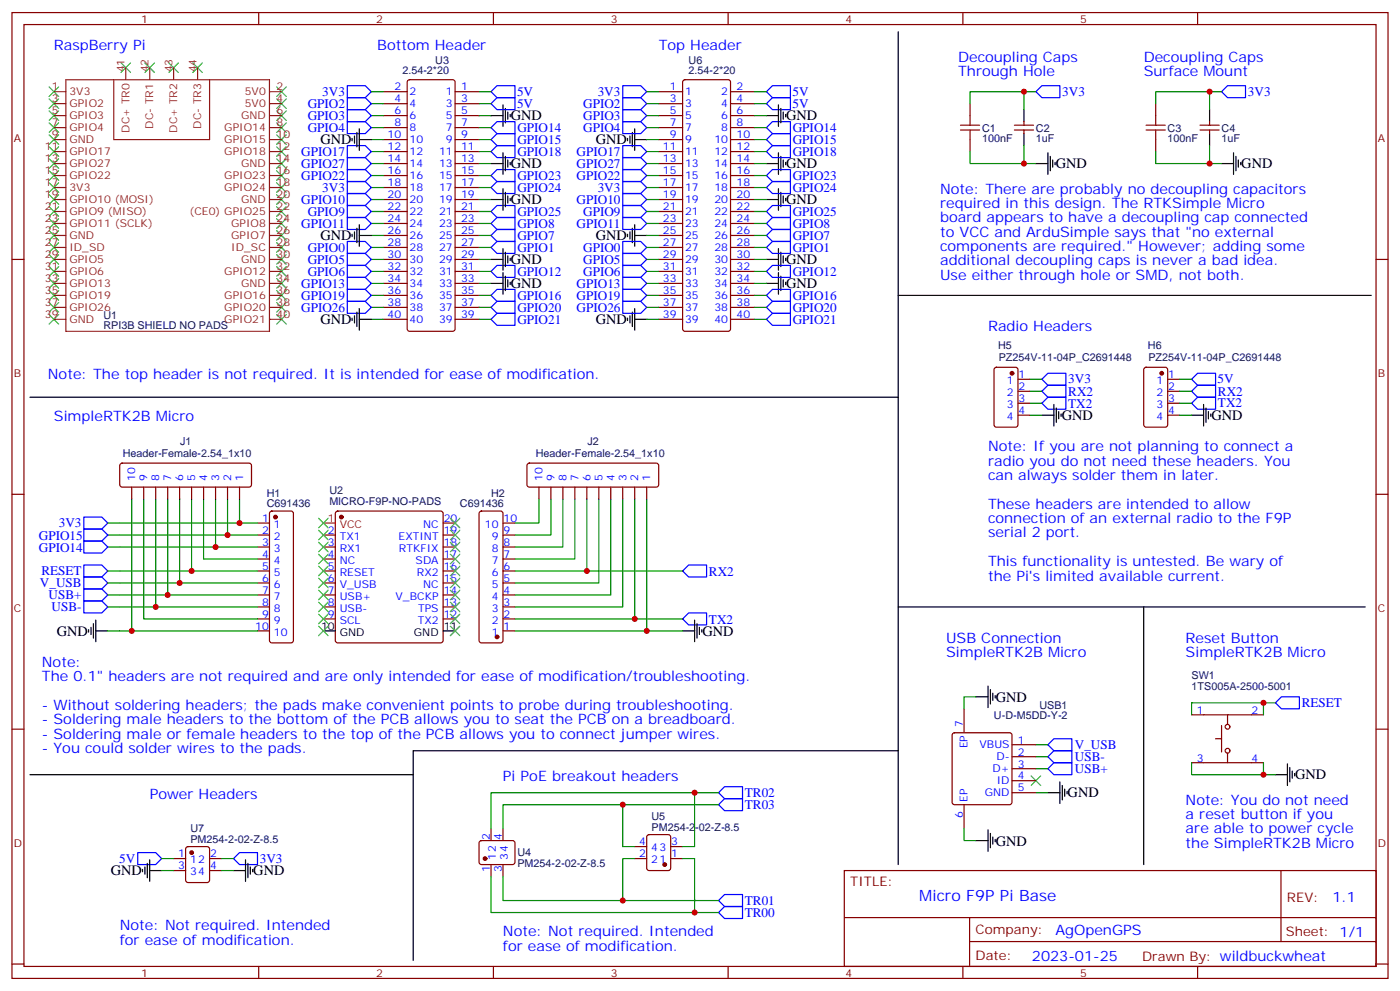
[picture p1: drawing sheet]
<svg xmlns="http://www.w3.org/2000/svg" width="412mm" height="292mm" viewBox="0 0 412 292" stroke-linecap="round" stroke-linejoin="round" font-family="sans-serif">
<g fill="none" stroke="#870000" stroke-width=".35">
<path d="M3.5 3.7h405.4v284.3h-405.4zM7.1 7.2h398.2v277.3h-398.2zM76.2 3.7v3.5M145.3 3.7v3.5M214.5 3.7v3.5M283.6 3.7v3.5M352.8 3.7v3.5M112.9 37.6h7M112.9 34h7M112.9 30.5h7M112.9 27h7M120.2 23.7l.4-.2h12.7l.5 .2 .3 .5v72.6l-.3 .5-.5 .2h-12.7l-.4-.2-.3-.5v-72.6z"/>
<path d="M134.1 37.6h7M134.1 34h7M134.1 30.5h7M134.1 27h7M194 37.6h7.1M194 34h7.1M194 30.5h7.1M194 27h7.1M201.3 23.7l.5-.2h12.7l.5 .2 .2 .5v72.6l-.2 .5-.5 .2h-12.7l-.5-.2-.2-.5v-72.6zM215.2 37.6h7M215.2 34h7M215.2 30.5h7"/>
<path d="M215.2 27h7M285.8 30.5v3.5M298.8 38.3h5.6M298.8 36.9h5.6M301.6 35.8v1.1M301.6 38.3v1M340.4 30.5v3.5M353.5 38.3h5.6M353.5 36.9h5.6M356.3 35.8v1.1M356.3 38.3v1M112.9 58.7h7"/>
<path d="M112.9 55.2h7M112.9 51.7h7M112.9 48.2h7M112.9 44.6h7M112.9 41.1h7M134.1 58.7h7M134.1 55.2h7M134.1 51.7h7M134.1 48.2h7M134.1 44.6h7M134.1 41.1h7M194 58.7h7.1"/>
<path d="M194 55.2h7.1M194 51.7h7.1M194 48.2h7.1M194 44.6h7.1M194 41.1h7.1M215.2 58.7h7M215.2 55.2h7M215.2 51.7h7M215.2 48.2h7M215.2 44.6h7M215.2 41.1h7M285.8 41.1v3.5"/>
<path d="M340.4 41.1v3.5M3.5 76.4h3.6M112.9 76.4h7M112.9 79.9h7M112.9 72.8h7M112.9 69.3h7M112.9 65.8h7M112.9 62.3h7M134.1 76.4h7M134.1 79.9h7M134.1 72.8h7M134.1 69.3h7"/>
<path d="M134.1 65.8h7M134.1 62.3h7M194 76.4h7.1M194 79.9h7.1M194 72.8h7.1M194 69.3h7.1M194 65.8h7.1M194 62.3h7.1M215.2 76.4h7M215.2 79.9h7M215.2 72.8h7M215.2 69.3h7"/>
<path d="M215.2 65.8h7M215.2 62.3h7M405.3 76.4h3.6M112.9 94h7M112.9 90.5h7M112.9 87h7M112.9 83.4h7M134.1 94h7M134.1 90.5h7M134.1 87h7M134.1 83.4h7M194 94h7.1"/>
<path d="M194 90.5h7.1M194 87h7.1M194 83.4h7.1M215.2 94h7M215.2 90.5h7M215.2 87h7M215.2 83.4h7M293 108.3l.5-.2h5.7l.6 .5 .1 16.5-.5 .6-5.9 .1-.6-.5-.1-16.5zM299.9 111.7h3.5M299.9 115.2h3.5M299.9 118.7h3.5M337.1 108.3l.5-.2h5.7l.6 .5 .1 16.5-.5 .6-5.9 .1-.6-.5-.1-16.5z"/>
<path d="M344 111.7h3.5M344 115.2h3.5M344 118.7h3.5M35.5 136.6l.5-.3h37.4l.5 .3 .2 .5v5.6l-.3 .5-.4 .2h-37.4l-.5-.2-.2-.5v-5.6zM155.5 136.6l.4-.3h37.4l.5 .3 .2 .5v5.6l-.2 .5-.5 .2h-37.4l-.5-.2-.2-.5v-5.6zM299.9 122.2h3.5M344 122.2h3.5M3.5 145.5h3.6M38.8 143.4v3.5M42.3 143.4v3.5M45.9 143.4v3.5M49.4 143.4v3.5"/>
<path d="M52.9 143.4v3.5M56.4 143.4v3.5M60 143.4v3.5M63.5 143.4v3.5M67 143.4v3.5M70.6 143.4v3.5M75.8 157.5h3.6M75.8 154h3.6M79.6 150.7l.5-.2h5.6l.5 .2 .2 .5v37.4l-.2 .5-.5 .2h-5.6l-.5-.3-.2-.4v-37.4zM95.2 157.5h3.6M99 150.7l.5-.2h30.3l.5 .2 .2 .5v37.4l-.2 .5-.5 .2h-30.3l-.5-.3-.2-.4v-37.4zM130.5 157.5h3.6"/>
<path d="M130.5 154h3.6M141.3 150.7l.5-.2h5.7l.5 .2 .2 .5v37.4l-.3 .5-.4 .2h-5.7l-.5-.3-.2-.4v-37.4zM148.2 157.5h3.5M148.2 154h3.5M158.7 143.4v3.5M162.3 143.4v3.5M165.8 143.4v3.5M169.3 143.4v3.5M172.9 143.4v3.5M176.4 143.4v3.5M179.9 143.4v3.5M183.4 143.4v3.5"/>
<path d="M187 143.4v3.5M190.5 143.4v3.5M405.3 145.5h3.6M75.8 161h3.6M75.8 164.6h3.6M75.8 168.1h3.6M75.8 171.6h3.6M75.8 175.2h3.6M75.8 178.7h3.6M95.2 161h3.6M95.2 164.6h3.6M95.2 168.1h3.6"/>
<path d="M95.2 171.6h3.6M95.2 175.2h3.6M95.2 178.7h3.6M130.5 161h3.6M130.5 164.6h3.6M130.5 168.1h3.6M130.5 171.6h3.6M130.5 175.2h3.6M130.5 178.7h3.6M148.2 161h3.5M148.2 164.6h3.5M148.2 168.1h3.5"/>
<path d="M148.2 171.6h3.5M148.2 175.2h3.5M148.2 178.7h3.5M75.8 182.2h3.6M75.8 185.7h3.6M95.2 182.2h3.6M130.5 182.2h3.6M148.2 182.2h3.5M148.2 185.7h3.5M3.5 214.7h3.6M280.7 215.9l.5-.2h16.2l.5 .2 .2 .5v19.8l-.2 .5-.5 .2h-16.2l-.5-.2-.2-.5v-19.8zM284 208.7v7"/>
<path d="M298.1 219.3h7.1M351 210.4h21.2M358.1 217.5h1.7M359.8 213.6v7.8M361.6 210.4v2.9M405.3 214.7h3.6M284 236.9v7M298.1 222.8h7.1M298.1 226.3h7.1M298.1 229.8h7.1M298.1 233.4h7.1M351 224.5h21.2"/>
<path d="M361.6 221.7v2.8M51.2 252.8h3.5M51.2 256.3h3.5M54.9 249.4l.5-.2h5.6l.7 .5v9.4l-.4 .7h-5.9l-.7-.4v-9.5zM61.7 252.8h3.6M61.7 256.3h3.6M141.3 247.7l.5-.2h9.5l.4 .7-.1 5.9-.6 .4h-9.5l-.4-.7v-5.6zM144.6 243.9v3.6M144.6 254.5v3.6M148.2 243.9v3.6M148.2 254.5v3.6M187 252.8h3.5"/>
<path d="M187 249.2h3.5M190.7 245.9l.5-.2h5.6l.7 .4 .1 9.5-.5 .6-5.9 .1-.6-.5-.1-9.4zM197.6 252.8h3.5M197.6 249.2h3.5M248.7 256.3h156.6v28.2h-156.6zM377.3 256.3v20.9M248.7 270.1h156.5M285.6 277.2h119.6M285.6 270.1v14.2M3.5 283.8h3.6M76.2 284.5v3.5M145.3 284.5v3.5"/>
<path d="M214.5 284.5v3.5M283.6 284.5v3.5M352.8 284.5v3.5M405.3 283.8h3.6"/>
<circle cx="361.6" cy="214" r=".71"/>
<circle cx="361.6" cy="221" r=".71"/>
</g>
<g fill="none" stroke="#3c3" stroke-width=".35">
<path d="M35.6 18.5l2.9 2.8M38.5 18.5l-2.9 2.8M42.7 18.5l2.8 2.8M45.5 18.5l-2.8 2.8M49.7 18.5l2.9 2.8M52.6 18.5l-2.9 2.8M56.8 18.5l2.8 2.8M59.6 18.5l-2.8 2.8M14.5 25.6l2.8 2.8M14.5 29.1l2.8 2.8M14.5 32.6l2.8 2.9M14.5 36.2l2.8 2.8"/>
<path d="M14.5 39.7l2.8 2.8M17.3 25.6l-2.8 2.8M17.3 29.1l-2.8 2.8M17.3 32.6l-2.8 2.9M17.3 36.2l-2.8 2.8M17.3 39.7l-2.8 2.8M81.5 39.7l2.8 2.8M81.5 36.2l2.8 2.8M81.5 32.6l2.8 2.9M81.5 29.1l2.8 2.8M81.5 25.6l2.8 2.8M84.3 25.6l-2.8 2.8"/>
<path d="M84.3 39.7l-2.8 2.8M84.3 36.2l-2.8 2.8M84.3 32.6l-2.8 2.9M84.3 29.1l-2.8 2.8M14.5 43.2l2.8 2.8M14.5 46.7l2.8 2.9M14.5 50.3l2.8 2.8M14.5 53.8l2.8 2.8M14.5 57.3l2.8 2.8M17.3 43.2l-2.8 2.8M17.3 46.7l-2.8 2.9M17.3 50.3l-2.8 2.8"/>
<path d="M17.3 53.8l-2.8 2.8M17.3 57.3l-2.8 2.8M81.5 57.3l2.8 2.8M81.5 53.8l2.8 2.8M81.5 50.3l2.8 2.8M81.5 46.7l2.8 2.9M81.5 43.2l2.8 2.8M84.3 57.3l-2.8 2.8M84.3 53.8l-2.8 2.8M84.3 50.3l-2.8 2.8M84.3 46.7l-2.8 2.9M84.3 43.2l-2.8 2.8"/>
<path d="M14.5 60.9l2.8 2.8M14.5 64.4l2.8 2.8M14.5 67.9l2.8 2.8M14.5 71.4l2.8 2.9M14.5 75l2.8 2.8M14.5 78.5l2.8 2.8M17.3 60.9l-2.8 2.8M17.3 64.4l-2.8 2.8M17.3 67.9l-2.8 2.8M17.3 71.4l-2.8 2.9M17.3 75l-2.8 2.8M17.3 78.5l-2.8 2.8"/>
<path d="M81.5 78.5l2.8 2.8M81.5 75l2.8 2.8M81.5 71.4l2.8 2.9M81.5 67.9l2.8 2.8M81.5 64.4l2.8 2.8M81.5 60.9l2.8 2.8M84.3 78.5l-2.8 2.8M84.3 75l-2.8 2.8M84.3 71.4l-2.8 2.9M84.3 67.9l-2.8 2.8M84.3 64.4l-2.8 2.8M84.3 60.9l-2.8 2.8"/>
<path d="M14.5 82l2.8 2.8M14.5 85.5l2.8 2.9M14.5 89.1l2.8 2.8M14.5 92.6l2.8 2.8M17.3 82l-2.8 2.8M17.3 85.5l-2.8 2.9M17.3 89.1l-2.8 2.8M17.3 92.6l-2.8 2.8M81.5 92.6l2.8 2.8M81.5 89.1l2.8 2.8M81.5 85.5l2.8 2.9M81.5 82l2.8 2.8"/>
<path d="M84.3 92.6l-2.8 2.8M84.3 89.1l-2.8 2.8M84.3 85.5l-2.8 2.9M84.3 82l-2.8 2.8M93.8 152.6l2.9 2.8M93.8 156.1l2.9 2.8M93.8 159.6l2.9 2.9M96.7 152.6l-2.9 2.8M96.7 156.1l-2.9 2.8M96.7 159.6l-2.9 2.9M132.6 159.6l2.9 2.9M132.6 156.1l2.9 2.8"/>
<path d="M132.6 152.6l2.9 2.8M135.5 159.6l-2.9 2.9M135.5 156.1l-2.9 2.8M135.5 152.6l-2.9 2.8M93.8 163.2l2.9 2.8M93.8 166.7l2.9 2.8M93.8 170.2l2.9 2.8M93.8 173.7l2.9 2.9M93.8 177.3l2.9 2.8M96.7 163.2l-2.9 2.8M96.7 166.7l-2.9 2.8M96.7 170.2l-2.9 2.8"/>
<path d="M96.7 173.7l-2.9 2.9M96.7 177.3l-2.9 2.8M132.6 177.3l2.9 2.8M132.6 173.7l2.9 2.9M132.6 170.2l2.9 2.8M132.6 166.7l2.9 2.8M132.6 163.2l2.9 2.8M135.5 177.3l-2.9 2.8M135.5 173.7l-2.9 2.9M135.5 170.2l-2.9 2.8M135.5 166.7l-2.9 2.8M135.5 163.2l-2.9 2.8"/>
<path d="M93.8 180.8l2.9 2.8M93.8 184.3l2.9 2.8M96.7 180.8l-2.9 2.8M96.7 184.3l-2.9 2.8M132.6 184.3l2.9 2.8M132.6 180.8l2.9 2.8M135.5 184.3l-2.9 2.8M135.5 180.8l-2.9 2.8M303.7 228.4l2.9 2.8M306.6 228.4l-2.9 2.8"/>
</g>
<g fill="#870000" stroke="#870000" stroke-width=".35">
<circle cx="100.5" cy="152.2" r=".53"/>
<circle cx="81.1" cy="152.2" r=".53"/>
<circle cx="146.4" cy="187.5" r=".53"/>
<circle cx="298.1" cy="109.9" r=".53"/>
<circle cx="342.2" cy="109.9" r=".53"/>
<circle cx="142.9" cy="252.8" r=".53"/>
<circle cx="195.8" cy="254.5" r=".53"/>
<circle cx="56.4" cy="251" r=".53"/>
</g>
<path d="M95.2 154h3.6" fill="none" stroke="#f00" stroke-width=".35"/>
<g fill="none" stroke="#000" stroke-width=".35">
<path d="M264.6 9.3v245.2M105.1 39v4.2M105.8 37.9v6.4M144.6 34h3.6M148.2 30.9v6.3M148.9 31.9v4.3M149.6 33v2.1M150.3 33.7v.7M186.3 39v4.2M187 37.9v6.4M225.8 34h3.5M229.3 30.9v6.3"/>
<path d="M230 31.9v4.3M230.7 33v2.1M231.4 33.7v.7M301.6 32.3v3.5M301.6 39.3v3.6M356.3 32.3v3.5M356.3 39.3v3.6M103.7 40.7v.8M104.4 40v2.2M105.8 41.1h3.6M144.6 48.2h3.6M144.6 58.7h3.6"/>
<path d="M148.2 45v6.3M148.2 55.6v6.3M148.9 46v4.3M148.9 56.6v4.3M149.6 47.1v2.1M149.6 57.7v2.1M150.3 47.8v.7M150.3 58.4v.7M184.9 40.7v.8M185.6 40v2.2M187 41.1h3.5M225.8 48.2h3.5"/>
<path d="M225.8 58.7h3.5M229.3 45v6.3M229.3 55.6v6.3M230 46v4.3M230 56.6v4.3M230.7 47.1v2.1M230.7 57.7v2.1M231.4 47.8v.7M231.4 58.4v.7M305.2 48.2h3.5M308.7 45v6.3M309.4 46v4.3"/>
<path d="M310.1 47.1v2.1M310.8 47.8v.7M359.8 48.2h3.6M363.4 45v6.3M364.1 46v4.3M364.8 47.1v2.1M365.5 47.8v.7M103.7 69v.7M104.4 68.3v2.1M105.1 67.2v4.2M105.8 69.3h3.6M105.8 66.1v6.4"/>
<path d="M144.6 76.4h3.6M148.2 73.2v6.4M148.9 74.3v4.2M149.6 75.3v2.1M150.3 76v.7M184.9 69v.7M185.6 68.3v2.1M186.3 67.2v4.2M187 66.1v6.4M187 69.3h3.5M225.8 76.4h3.5M229.3 73.2v6.4"/>
<path d="M230 74.3v4.2M230.7 75.3v2.1M231.4 76v.7M103.7 93.7v.7M104.4 93v2.1M105.1 91.9v4.2M105.8 94h3.6M105.8 90.8v6.4M144.6 83.4h3.6M148.2 80.3v6.3M148.9 81.3v4.2M149.6 82.4v2.1"/>
<path d="M150.3 83.1v.7M184.9 93.7v.7M185.6 93v2.1M186.3 91.9v4.2M187 94h3.5M187 90.8v6.4M225.8 83.4h3.5M229.3 80.3v6.3M230 81.3v4.2M230.7 82.4v2.1M231.4 83.1v.7M264.6 87h139.3"/>
<path d="M8.8 116.9h255.8M310.4 119.1v6.3M354.5 119.1v6.3M306.9 122.2h3.5M311.1 120.1v4.3M311.9 121.2v2.1M312.6 121.9v.7M351 122.2h3.5M355.2 120.1v4.3M356 121.2v2.1M356.7 121.9v.7M264.6 178.7h137.6"/>
<path d="M336.9 178.7v75.8M26.1 185.4v.7M26.8 184.7v2.1M27.5 183.6v4.3M28.2 185.7h3.5M28.2 182.6v6.3M95.2 185.7h3.6M130.5 185.7h3.6M201.1 185.7h3.5M204.6 182.6v6.3M205.3 183.6v4.3M206 184.7v2.1"/>
<path d="M206.7 185.4v.7M287.5 205.1h3.5M291 202v6.3M291.7 203v4.3M292.5 204.1v2.1M293.2 204.8v.7M121.7 228.1v54.7M264.6 221h-142.9v7.1h-112.9M308.7 233.4h3.5M312.2 230.2v6.3M312.9 231.2v4.3M313.6 232.3v2.1"/>
<path d="M314.3 233v.7M375.7 228.1h3.5M379.2 224.9v6.3M379.9 226v4.2M380.6 227v2.1M381.4 227.7v.7M42 255.9v.7M42.7 255.2v2.2M43.4 254.2v4.2M44.1 256.3h3.5M44.1 253.1v6.4M68.8 256.3h3.5"/>
<path d="M72.3 253.1v6.4M73 254.2v4.2M73.7 255.2v2.2M74.4 255.9v.7M287.5 247.5h3.5M291 244.3v6.3M291.7 245.4v4.2M292.5 246.4v2.1M293.2 247.1v.7"/>
</g>
<path d="M282.9 38.3h5.7M282.9 36.9h5.7M285.8 34v2.9M285.8 38.3v2.8M337.6 38.3h5.7M337.6 36.9h5.7M340.4 34v2.9M340.4 38.3v2.8" fill="none" stroke="#a10000" stroke-width=".35"/>
<g fill="none" stroke="#00f" stroke-width=".35">
<path d="M102.3 35.8h5.3l1.8 1.8-1.8 1.7h-5.3zM102.3 32.3h5.3l1.8 1.7-1.8 1.8h-5.3zM102.3 28.8h5.3l1.8 1.7-1.8 1.8h-5.3zM102.3 25.2h5.3l1.8 1.8-1.8 1.8h-5.3zM146.4 25.2h5.3v3.6h-5.3l-1.8-1.8zM146.4 28.8h5.3v3.5h-5.3l-1.8-1.8zM146.4 35.8h5.3v3.5h-5.3l-1.8-1.7zM183.4 25.2h5.3l1.8 1.8-1.8 1.8h-5.3zM183.4 28.8h5.3l1.8 1.7-1.8 1.8h-5.3zM183.4 32.3h5.3l1.8 1.7-1.8 1.8h-5.3zM183.4 35.8h5.3l1.8 1.8-1.8 1.7h-5.3zM227.5 35.8h5.3v3.5h-5.3l-1.7-1.7z"/>
<path d="M227.5 28.8h5.3v3.5h-5.3l-1.7-1.8zM227.5 25.2h5.3v3.6h-5.3l-1.7-1.8zM306.9 25.2h5.3v3.6h-5.3l-1.7-1.8zM361.6 25.2h5.3v3.6h-5.3l-1.8-1.8zM102.3 57h5.3l1.8 1.7-1.8 1.8h-5.3zM102.3 49.9h5.3l1.8 1.8-1.8 1.7h-5.3zM102.3 46.4h5.3l1.8 1.8-1.8 1.7h-5.3zM102.3 42.9h5.3l1.8 1.7-1.8 1.8h-5.3zM102.3 53.4h5.3l1.8 1.8-1.8 1.8h-5.3zM144.6 51.7l1.8-1.8h5.3v3.5h-5.3zM144.6 44.6l1.8-1.7h5.3v3.5h-5.3zM144.6 41.1l1.8-1.8h5.3v3.6h-5.3z"/>
<path d="M146.4 53.4h5.3v3.6h-5.3l-1.8-1.8zM183.4 53.4h5.3l1.8 1.8-1.8 1.8h-5.3zM183.4 42.9h5.3l1.8 1.7-1.8 1.8h-5.3zM183.4 46.4h5.3l1.8 1.8-1.8 1.7h-5.3zM183.4 49.9h5.3l1.8 1.8-1.8 1.7h-5.3zM183.4 57h5.3l1.8 1.7-1.8 1.8h-5.3zM225.8 41.1l1.7-1.8h5.3v3.6h-5.3zM225.8 44.6l1.7-1.7h5.3v3.5h-5.3zM225.8 51.7l1.7-1.8h5.3v3.5h-5.3zM227.5 53.4h5.3v3.6h-5.3l-1.7-1.8zM102.3 78.1h5.3l1.8 1.8-1.8 1.8h-5.3zM102.3 74.6h5.3l1.8 1.8-1.8 1.7h-5.3z"/>
<path d="M102.3 71.1h5.3l1.8 1.7-1.8 1.8h-5.3zM102.3 64h5.3l1.8 1.8-1.8 1.8h-5.3zM102.3 60.5h5.3l1.8 1.8-1.8 1.7h-5.3zM144.6 79.9l1.8-1.8h5.3v3.6h-5.3zM144.6 72.8l1.8-1.7h5.3v3.5h-5.3zM144.6 69.3l1.8-1.7h5.3v3.5h-5.3zM144.6 65.8l1.8-1.8h5.3v3.6h-5.3zM144.6 62.3l1.8-1.8h5.3v3.5h-5.3zM183.4 60.5h5.3l1.8 1.8-1.8 1.7h-5.3zM183.4 64h5.3l1.8 1.8-1.8 1.8h-5.3zM183.4 71.1h5.3l1.8 1.7-1.8 1.8h-5.3zM183.4 74.6h5.3l1.8 1.8-1.8 1.7h-5.3z"/>
<path d="M183.4 78.1h5.3l1.8 1.8-1.8 1.8h-5.3zM225.8 62.3l1.7-1.8h5.3v3.5h-5.3zM225.8 65.8l1.7-1.8h5.3v3.6h-5.3zM225.8 69.3l1.7-1.7h5.3v3.5h-5.3zM225.8 72.8l1.7-1.7h5.3v3.5h-5.3zM225.8 79.9l1.7-1.8h5.3v3.6h-5.3zM102.3 88.7h5.3l1.8 1.8-1.8 1.8h-5.3zM102.3 85.2h5.3l1.8 1.8-1.8 1.7h-5.3zM102.3 81.7h5.3l1.8 1.7-1.8 1.8h-5.3zM144.6 94l1.8-1.7h5.3v3.5h-5.3zM144.6 90.5l1.8-1.8h5.3v3.6h-5.3zM144.6 87l1.8-1.8h5.3v3.5h-5.3z"/>
<path d="M183.4 81.7h5.3l1.8 1.7-1.8 1.8h-5.3zM183.4 85.2h5.3l1.8 1.8-1.8 1.7h-5.3zM183.4 88.7h5.3l1.8 1.8-1.8 1.8h-5.3zM225.8 87l1.7-1.8h5.3v3.5h-5.3zM225.8 90.5l1.7-1.8h5.3v3.6h-5.3zM225.8 94l1.7-1.7h5.3v3.5h-5.3zM306.9 115.2l1.8-1.8h5.3v3.5h-5.3zM306.9 118.7l1.8-1.8h5.3v3.6h-5.3zM306.9 111.7l1.8-1.8h5.3v3.5h-5.3zM351 111.7l1.8-1.8h5.3v3.5h-5.3zM351 115.2l1.8-1.8h5.3v3.5h-5.3zM351 118.7l1.8-1.8h5.3v3.6h-5.3z"/>
<path d="M24.7 152.2h5.3l1.7 1.8-1.7 1.8h-5.3zM24.7 159.3h5.3l1.7 1.7-1.7 1.8h-5.3zM24.7 155.8h5.3l1.7 1.7-1.7 1.8h-5.3zM24.7 166.3h5.3l1.7 1.8-1.7 1.8h-5.3zM24.7 169.9h5.3l1.7 1.7-1.7 1.8h-5.3zM24.7 173.4h5.3l1.7 1.8-1.7 1.7h-5.3zM24.7 176.9h5.3l1.7 1.8-1.7 1.7h-5.3zM201.1 168.1l1.7-1.8h5.3v3.6h-5.3zM201.1 182.2l1.7-1.8h5.3v3.6h-5.3zM308.7 219.3l1.7-1.8h5.3v3.5h-5.3zM375.7 206.9l1.8-1.8h5.3v3.6h-5.3zM211.7 236.9l1.7-1.8h5.3v3.6h-5.3z"/>
<path d="M211.7 233.4l1.7-1.8h5.3v3.5h-5.3zM308.7 222.8l1.7-1.8h5.3v3.5h-5.3zM308.7 226.3l1.7-1.8h5.3v3.6h-5.3zM40.6 251h5.3l1.7 1.8-1.7 1.7h-5.3zM68.8 252.8l1.8-1.8h5.2v3.5h-5.2zM211.7 268.6l1.7-1.7h5.3v3.5h-5.3zM213.4 263.3h5.3v3.6h-5.3l-1.7-1.8z"/>
</g>
<g fill="none" stroke="#008700" stroke-width=".35">
<path d="M109.4 27h3.5M109.4 37.6h3.5M109.4 34h3.5M109.4 30.5h3.5M141.1 27h3.5M141.1 37.6h3.5M141.1 34h3.5M141.1 30.5h3.5M190.5 27h3.5M190.5 37.6h3.5M190.5 34h3.5M190.5 30.5h3.5"/>
<path d="M222.2 27h3.6M222.2 37.6h3.6M222.2 34h3.6M222.2 30.5h3.6M285.8 30.5v-3.5h15.8v5.3M301.6 27h3.6M340.4 30.5v-3.5h15.9v5.3M356.3 27h3.5M109.4 48.2h3.5M109.4 58.7h3.5M109.4 55.2h3.5M109.4 51.7h3.5"/>
<path d="M109.4 44.6h3.5M109.4 41.1h3.5M141.1 48.2h3.5M141.1 58.7h3.5M141.1 55.2h3.5M141.1 51.7h3.5M141.1 44.6h3.5M141.1 41.1h3.5M190.5 48.2h3.5M190.5 58.7h3.5M190.5 55.2h3.5M190.5 51.7h3.5"/>
<path d="M190.5 44.6h3.5M190.5 41.1h3.5M222.2 48.2h3.6M222.2 58.7h3.6M222.2 55.2h3.6M222.2 51.7h3.6M222.2 44.6h3.6M222.2 41.1h3.6M301.6 42.9v5.3h-15.8v-3.6M301.6 48.2h3.6M356.3 42.9v5.3h-15.9v-3.6M356.3 48.2h3.5"/>
<path d="M109.4 79.9h3.5M109.4 76.4h3.5M109.4 72.8h3.5M109.4 69.3h3.5M109.4 65.8h3.5M109.4 62.3h3.5M141.1 79.9h3.5M141.1 76.4h3.5M141.1 72.8h3.5M141.1 69.3h3.5M141.1 65.8h3.5M141.1 62.3h3.5"/>
<path d="M190.5 79.9h3.5M190.5 76.4h3.5M190.5 72.8h3.5M190.5 69.3h3.5M190.5 65.8h3.5M190.5 62.3h3.5M222.2 79.9h3.6M222.2 76.4h3.6M222.2 72.8h3.6M222.2 69.3h3.6M222.2 65.8h3.6M222.2 62.3h3.6"/>
<path d="M109.4 94h3.5M109.4 90.5h3.5M109.4 87h3.5M109.4 83.4h3.5M141.1 94h3.5M141.1 90.5h3.5M141.1 87h3.5M141.1 83.4h3.5M190.5 94h3.5M190.5 90.5h3.5M190.5 87h3.5M190.5 83.4h3.5"/>
<path d="M222.2 94h3.6M222.2 90.5h3.6M222.2 87h3.6M222.2 83.4h3.6M303.4 111.7h3.5M303.4 115.2h3.5M303.4 118.7h3.5M347.5 111.7h3.5M347.5 115.2h3.5M347.5 118.7h3.5M303.4 122.2h3.5M347.5 122.2h3.5"/>
<path d="M31.7 154h44.1M31.7 157.5h44.1M38.8 146.9v38.8M42.3 146.9v35.3h33.5M45.9 146.9v31.8M49.4 146.9v28.3M52.9 146.9v24.7M56.4 146.9v21.2M60 146.9v17.7h15.8M63.5 146.9v14.1M67 146.9v10.6M70.6 146.9v7.1"/>
<path d="M158.7 146.9v7.1h-7M162.3 146.9v10.6h-10.6M165.8 146.9v14.1h-14.1M169.3 146.9v17.7h-17.6M172.9 146.9v21.2h-21.2M176.4 146.9v24.7h-24.7M179.9 146.9v28.3h-28.2M183.4 146.9v31.8h-31.7M187 146.9v35.3M190.5 146.9v38.8M31.7 161h44.1M31.7 168.1h44.1"/>
<path d="M31.7 171.6h44.1M31.7 175.2h44.1M31.7 178.7h44.1M172.9 168.1h28.2M31.7 185.7h44.1M151.7 182.2h49.4M151.7 185.7h49.4M287.5 205.1h-3.5v3.6M305.2 219.3h3.5M351 210.4v-3.5h21.2v3.5M372.2 206.9h3.5M183.4 236.9v12.3h3.6"/>
<path d="M204.6 233.4v15.8h-3.5M211.7 233.4h-67.1v10.5M211.7 236.9h-63.5v7M305.2 226.3h3.5M305.2 222.8h3.5M305.2 233.4h3.5M351 224.5v3.6h24.7M372.2 224.5v3.6M47.6 252.8h3.6M47.6 256.3h3.6M65.3 252.8h3.5M65.3 256.3h3.5"/>
<path d="M144.6 258.1v10.5h67.1M148.2 258.1v7h63.5M187 252.8h-3.6v12.3M201.1 252.8h3.5v15.8M284 243.9v3.6h3.5"/>
</g>
<g fill="none" stroke="#8c2424" stroke-width=".35">
<path d="M37 19.9v3.6M44.1 19.9v3.6M51.2 19.9v3.6M58.2 19.9v3.6M15.9 27h3.5M15.9 30.5h3.5M15.9 34h3.5M15.9 37.6h3.5M19.4 23.5h60v74h-60zM33.5 23.5v17.6h28.2v-17.6M79.4 27h3.5M79.4 30.5h3.5"/>
<path d="M79.4 34h3.5M79.4 37.6h3.5M15.9 41.1h3.5M15.9 44.6h3.5M15.9 48.2h3.5M15.9 51.7h3.5M15.9 55.2h3.5M15.9 58.7h3.5M79.4 41.1h3.5M79.4 44.6h3.5M79.4 48.2h3.5M79.4 51.7h3.5"/>
<path d="M79.4 55.2h3.5M79.4 58.7h3.5M15.9 62.3h3.5M15.9 65.8h3.5M15.9 69.3h3.5M15.9 72.8h3.5M15.9 76.4h3.5M15.9 79.9h3.5M79.4 62.3h3.5M79.4 65.8h3.5M79.4 69.3h3.5M79.4 72.8h3.5"/>
<path d="M79.4 76.4h3.5M79.4 79.9h3.5M15.9 83.4h3.5M15.9 87h3.5M15.9 90.5h3.5M15.9 94h3.5M79.4 83.4h3.5M79.4 87h3.5M79.4 90.5h3.5M79.4 94h3.5"/>
</g>
<g fill="#c00">
<circle cx="70.6" cy="154" r=".88"/>
<circle cx="67" cy="157.5" r=".88"/>
<circle cx="63.5" cy="161" r=".88"/>
<circle cx="56.4" cy="168.1" r=".88"/>
<circle cx="52.9" cy="171.6" r=".88"/>
<circle cx="49.4" cy="175.2" r=".88"/>
<circle cx="45.9" cy="178.7" r=".88"/>
<circle cx="38.8" cy="185.7" r=".88"/>
<circle cx="172.9" cy="168.1" r=".88"/>
<circle cx="372.2" cy="228.1" r=".88"/>
<circle cx="301.6" cy="27" r=".88"/>
<circle cx="301.6" cy="48.2" r=".88"/>
<circle cx="356.3" cy="27" r=".88"/>
<circle cx="356.3" cy="48.2" r=".88"/>
<circle cx="372.2" cy="206.9" r=".88"/>
<circle cx="187" cy="182.2" r=".88"/>
<circle cx="190.5" cy="185.7" r=".88"/>
<circle cx="204.6" cy="268.6" r=".88"/>
<circle cx="183.4" cy="236.9" r=".88"/>
<circle cx="183.4" cy="265.1" r=".88"/>
<circle cx="204.6" cy="233.4" r=".88"/>
</g>
<text font-size="4.6" fill="#00f" x="270.8" y="265.3">Micro F9P Pi Base</text>
<g font-size="4.2" fill="#00f">
<text x="15.9" y="14.6">RaspBerry Pi</text>
<text x="111.1" y="14.6">Bottom Header</text>
<text x="194" y="14.6">Top Header</text>
<text x="282.2" y="18.2">Decoupling Caps</text>
<text x="282.2" y="22.4">Through Hole</text>
<text x="336.9" y="18.2">Decoupling Caps</text>
<text x="336.9" y="22.4">Surface Mount</text>
<text x="276.9" y="57">Note: There are probably no decoupling capacitors</text>
<text x="276.9" y="61.2">required in this design. The RTKSimple Micro</text>
<text x="276.9" y="65.4">board appears to have a decoupling cap connected</text>
<text x="276.9" y="69.7">to VCC and ArduSimple says that &quot;no external</text>
<text x="276.9" y="73.9">components are required.&quot; However; adding some</text>
<text x="276.9" y="78.1">additional decoupling caps is never a bad idea.</text>
<text x="276.9" y="82.4">Use either through hole or SMD, not both.</text>
<text x="291" y="97.5">Radio Headers</text>
<text x="14.1" y="111.7">Note: The top header is not required. It is intended for ease of modification.</text>
<text x="15.9" y="124">SimpleRTK2B Micro</text>
<text x="291" y="132.8">Note: If you are not planning to connect a</text>
<text x="291" y="137.1">radio you do not need these headers. You</text>
<text x="291" y="141.3">can always solder them in later.</text>
<text x="291" y="149.8">These headers are intended to allow</text>
<text x="291" y="154">connection of an external radio to the F9P</text>
<text x="291" y="158.2">serial 2 port.</text>
<text x="291" y="166.7">This functionality is untested. Be wary of</text>
<text x="291" y="170.9">the Pi's limited available current.</text>
<text x="278.7" y="189.3">USB Connection</text>
<text x="349.2" y="189.3">Reset Button</text>
<text x="12.3" y="196.3">Note:</text>
<text x="278.7" y="193.5">SimpleRTK2B Micro</text>
<text x="349.2" y="193.5">SimpleRTK2B Micro</text>
<text x="12.3" y="200.6">The 0.1&quot; headers are not required and are only intended for ease of modification/troubleshooting.</text>
<text x="12.3" y="209">- Without soldering headers; the pads make convenient points to probe during troubleshooting.</text>
<text x="12.3" y="213.3">- Soldering male headers to the bottom of the PCB allows you to seat the PCB on a breadboard.</text>
<text x="12.3" y="217.5">- Soldering male or female headers to the top of the PCB allows you to connect jumper wires.</text>
<text x="12.3" y="221.7">- You could solder wires to the pads.</text>
<text x="148.2" y="229.8">Pi PoE breakout headers</text>
<text x="44.1" y="235.1">Power Headers</text>
<text x="349.2" y="236.9">Note: You do not need</text>
<text x="349.2" y="241.1">a reset button if you</text>
<text x="349.2" y="245.4">are able to power cycle</text>
<text x="349.2" y="249.6">the SimpleRTK2B Micro</text>
<text x="392.5" y="265.6">1.1</text>
<text x="35.3" y="273.9">Note: Not required. Intended</text>
<text x="148.2" y="275.7">Note: Not required. Intended</text>
<text x="310.9" y="275.1">AgOpenGPS</text>
<text x="35.3" y="278.2">for ease of modification.</text>
<text x="148.2" y="279.9">for ease of modification.</text>
<text x="304" y="282.9">2023-01-25</text>
</g>
<g font-size="4.2">
<text x="150.5" y="35.5">GND</text>
<text x="231.6" y="35.5">GND</text>
<text x="94.4" y="42.5">GND</text>
<text x="175.5" y="42.5">GND</text>
<text x="150.5" y="49.6">GND</text>
<text x="231.6" y="49.6">GND</text>
<text x="311" y="49.6">GND</text>
<text x="365.7" y="49.6">GND</text>
<text x="150.5" y="60.1">GND</text>
<text x="231.6" y="60.1">GND</text>
<text x="94.4" y="70.7">GND</text>
<text x="175.5" y="70.7">GND</text>
<text x="150.5" y="77.8">GND</text>
<text x="231.6" y="77.8">GND</text>
<text x="150.5" y="84.8">GND</text>
<text x="231.6" y="84.8">GND</text>
<text x="94.4" y="95.4">GND</text>
<text x="175.5" y="95.4">GND</text>
<text x="312.7" y="123.6">GND</text>
<text x="356.8" y="123.6">GND</text>
<text x="16.8" y="187.1">GND</text>
<text x="206.9" y="187.2">GND</text>
<text x="293.3" y="206.6">GND</text>
<text x="381.5" y="229.5">GND</text>
<text x="314.5" y="234.8">GND</text>
<text x="293.3" y="248.9">GND</text>
<text x="32.6" y="257.7">GND</text>
<text x="74.6" y="257.7">GND</text>
</g>
<g font-size="3.9" fill="#00f">
<text x="94.9" y="28.3">3V3</text>
<text x="152.3" y="28.2">5V</text>
<text x="176.1" y="28.3">3V3</text>
<text x="233.4" y="28.2">5V</text>
<text x="312.9" y="28.2">3V3</text>
<text x="367.6" y="28.3">3V3</text>
<text x="90.7" y="35.3">GPIO3</text>
<text x="90.7" y="31.8">GPIO2</text>
<text x="152.3" y="31.7">5V</text>
<text x="171.8" y="31.8">GPIO2</text>
<text x="171.8" y="35.3">GPIO3</text>
<text x="233.4" y="31.7">5V</text>
<text x="90.7" y="38.8">GPIO4</text>
<text x="152.4" y="38.8">GPIO14</text>
<text x="171.8" y="38.8">GPIO4</text>
<text x="233.5" y="38.8">GPIO14</text>
<text x="88.7" y="45.9">GPIO17</text>
<text x="152.4" y="45.9">GPIO18</text>
<text x="152.4" y="42.4">GPIO15</text>
<text x="169.9" y="45.9">GPIO17</text>
<text x="233.5" y="42.4">GPIO15</text>
<text x="233.5" y="45.9">GPIO18</text>
<text x="88.7" y="52.9">GPIO22</text>
<text x="88.7" y="49.4">GPIO27</text>
<text x="152.4" y="52.9">GPIO23</text>
<text x="169.9" y="49.4">GPIO27</text>
<text x="169.9" y="52.9">GPIO22</text>
<text x="233.5" y="52.9">GPIO23</text>
<text x="88.7" y="60">GPIO10</text>
<text x="94.9" y="56.5">3V3</text>
<text x="152.4" y="56.5">GPIO24</text>
<text x="169.9" y="60">GPIO10</text>
<text x="176.1" y="56.5">3V3</text>
<text x="233.5" y="56.5">GPIO24</text>
<text x="90.7" y="63.5">GPIO9</text>
<text x="152.4" y="63.5">GPIO25</text>
<text x="171.8" y="63.5">GPIO9</text>
<text x="233.5" y="63.5">GPIO25</text>
<text x="88.7" y="67">GPIO11</text>
<text x="152.4" y="70.6">GPIO7</text>
<text x="152.4" y="67">GPIO8</text>
<text x="169.9" y="67">GPIO11</text>
<text x="233.5" y="67">GPIO8</text>
<text x="233.5" y="70.6">GPIO7</text>
<text x="90.7" y="77.6">GPIO5</text>
<text x="90.7" y="74.1">GPIO0</text>
<text x="152.4" y="74.1">GPIO1</text>
<text x="171.8" y="74.1">GPIO0</text>
<text x="171.8" y="77.6">GPIO5</text>
<text x="233.5" y="74.1">GPIO1</text>
<text x="90.7" y="81.2">GPIO6</text>
<text x="152.4" y="81.2">GPIO12</text>
<text x="171.8" y="81.2">GPIO6</text>
<text x="233.5" y="81.2">GPIO12</text>
<text x="88.7" y="88.2">GPIO19</text>
<text x="88.7" y="84.7">GPIO13</text>
<text x="152.4" y="88.2">GPIO16</text>
<text x="169.9" y="84.7">GPIO13</text>
<text x="169.9" y="88.2">GPIO19</text>
<text x="233.5" y="88.2">GPIO16</text>
<text x="88.7" y="91.7">GPIO26</text>
<text x="152.4" y="95.4">GPIO21</text>
<text x="152.4" y="91.8">GPIO20</text>
<text x="169.9" y="91.7">GPIO26</text>
<text x="233.5" y="91.8">GPIO20</text>
<text x="233.5" y="95.4">GPIO21</text>
<text x="314.7" y="112.9">3V3</text>
<text x="358.7" y="112.9">5V</text>
<text x="314.7" y="116.5">RX2</text>
<text x="358.8" y="116.4">RX2</text>
<text x="358.8" y="120">TX2</text>
<text x="314.7" y="120">TX2</text>
<text x="17.3" y="155.3">3V3</text>
<text x="11.4" y="158.9">GPIO15</text>
<text x="11.4" y="162.4">GPIO14</text>
<text x="11.8" y="172.9">V_USB</text>
<text x="12.2" y="169.3">RESET</text>
<text x="208.8" y="169.5">RX2</text>
<text x="14.3" y="176.4">USB+</text>
<text x="15.2" y="180">USB-</text>
<text x="208.8" y="183.6">TX2</text>
<text x="383.5" y="208.2">RESET</text>
<text x="316.6" y="220.5">V_USB</text>
<text x="316.6" y="227.6">USB+</text>
<text x="316.6" y="224">USB-</text>
<text x="219.4" y="238.1">TR03</text>
<text x="219.4" y="234.6">TR02</text>
<text x="35.1" y="254">5V</text>
<text x="76.6" y="254">3V3</text>
<text x="219.4" y="269.8">TR00</text>
<text x="219.4" y="266.3">TR01</text>
</g>
<g font-size="3.9" fill="#800">
<text x="250.5" y="260.9">TITLE:</text>
<text x="379.1" y="265.6">REV:</text>
<text x="287.4" y="275.1">Company:</text>
<text x="378.7" y="275.7">Sheet: 1/1</text>
<text x="287.4" y="282.8">Date:</text>
<text x="336.4" y="282.8">Drawn By: wildbuckwheat</text>
</g>
<g font-size="3.2" fill="#800">
<text x="41.6" y="6.7">1</text>
<text x="110.8" y="6.7">2</text>
<text x="179.9" y="6.7">3</text>
<text x="249.1" y="6.7">4</text>
<text x="318.2" y="6.7">5</text>
<text x="4.1" y="41.8">A</text>
<text x="405.9" y="41.8">A</text>
<text x="4.1" y="110.9">B</text>
<text x="405.9" y="110.9">B</text>
<text x="4.1" y="180.1">C</text>
<text x="405.9" y="180.1">C</text>
<text x="4.1" y="249.2">D</text>
<text x="405.9" y="249.2">D</text>
<text x="41.6" y="287.5">1</text>
<text x="110.8" y="287.5">2</text>
<text x="179.9" y="287.5">3</text>
<text x="249.1" y="287.5">4</text>
<text x="318.2" y="287.5">5</text>
</g>
<g font-size="3.2" fill="#8d2323">
<text x="36.7" y="21.3" transform="rotate(-90 36.7 21.3)">41</text>
<text x="43.7" y="21.3" transform="rotate(-90 43.7 21.3)">42</text>
<text x="50.8" y="21.3" transform="rotate(-90 50.8 21.3)">43</text>
<text x="57.9" y="21.3" transform="rotate(-90 57.9 21.3)">44</text>
<text x="15.3" y="26.6">1</text>
<text x="20.5" y="28">3V3</text>
<text x="72.1" y="28">5V0</text>
<text x="81.5" y="26.6">2</text>
<text x="15.3" y="30.2">3</text>
<text x="15.3" y="33.7">5</text>
<text x="20.5" y="31.6">GPIO2</text>
<text x="20.5" y="35.1">GPIO3</text>
<text x="71" y="35.1">GND</text>
<text x="72.1" y="31.6">5V0</text>
<text x="81.5" y="30.2">4</text>
<text x="81.5" y="33.7">6</text>
<text x="15.3" y="37.2">7</text>
<text x="15.3" y="40.7">9</text>
<text x="20.5" y="38.6">GPIO4</text>
<text x="38.1" y="39.1" transform="rotate(-90 38.1 39.1)">DC+ TR0</text>
<text x="45.2" y="37.9" transform="rotate(-90 45.2 37.9)">DC- TR1</text>
<text x="52.2" y="39.1" transform="rotate(-90 52.2 39.1)">DC+ TR2</text>
<text x="59.3" y="37.9" transform="rotate(-90 59.3 37.9)">DC- TR3</text>
<text x="66.1" y="38.6">GPIO14</text>
<text x="81.5" y="37.2">8</text>
<text x="81.5" y="40.7">10</text>
<text x="13.3" y="44.3">11</text>
<text x="13.3" y="47.8">13</text>
<text x="20.5" y="42.2">GND</text>
<text x="20.5" y="45.7">GPIO17</text>
<text x="66.1" y="42.2">GPIO15</text>
<text x="66.1" y="45.7">GPIO18</text>
<text x="81.5" y="44.3">12</text>
<text x="81.5" y="47.8">14</text>
<text x="13.3" y="51.3">15</text>
<text x="20.5" y="49.2">GPIO27</text>
<text x="20.5" y="52.7">GPIO22</text>
<text x="66.1" y="52.7">GPIO23</text>
<text x="71" y="49.2">GND</text>
<text x="81.5" y="51.3">16</text>
<text x="13.3" y="54.9">17</text>
<text x="13.3" y="58.4">19</text>
<text x="20.5" y="56.3">3V3</text>
<text x="20.5" y="59.8">GPIO10 (MOSI)</text>
<text x="66.1" y="56.3">GPIO24</text>
<text x="71" y="59.8">GND</text>
<text x="81.5" y="54.9">18</text>
<text x="81.5" y="58.4">20</text>
<text x="13.3" y="61.9">21</text>
<text x="13.3" y="65.4">23</text>
<text x="20.5" y="63.3">GPIO9 (MISO)</text>
<text x="55.8" y="63.3">(CE0) GPIO25</text>
<text x="81.5" y="61.9">22</text>
<text x="81.5" y="65.4">24</text>
<text x="13.3" y="69">25</text>
<text x="20.5" y="66.9">GPIO11 (SCLK)</text>
<text x="20.5" y="70.4">GND</text>
<text x="68.1" y="66.9">GPIO8</text>
<text x="68.1" y="70.4">GPIO7</text>
<text x="81.5" y="69">26</text>
<text x="13.3" y="72.5">27</text>
<text x="13.3" y="76">29</text>
<text x="20.5" y="73.9">ID_SD</text>
<text x="20.5" y="77.4">GPIO5</text>
<text x="68.1" y="73.9">ID_SC</text>
<text x="71" y="77.4">GND</text>
<text x="81.5" y="72.5">28</text>
<text x="81.5" y="76">30</text>
<text x="13.3" y="79.6">31</text>
<text x="13.3" y="83.1">33</text>
<text x="20.5" y="81">GPIO6</text>
<text x="66.1" y="81">GPIO12</text>
<text x="81.5" y="79.6">32</text>
<text x="81.5" y="83.1">34</text>
<text x="13.3" y="86.6">35</text>
<text x="20.5" y="84.5">GPIO13</text>
<text x="20.5" y="88">GPIO19</text>
<text x="66.1" y="88">GPIO16</text>
<text x="71" y="84.5">GND</text>
<text x="81.5" y="86.6">36</text>
<text x="13.3" y="90.1">37</text>
<text x="13.3" y="93.7">39</text>
<text x="20.5" y="91.5">GPIO26</text>
<text x="20.5" y="95.1">GND</text>
<text x="66.1" y="91.5">GPIO20</text>
<text x="66.1" y="95.1">GPIO21</text>
<text x="81.5" y="90.1">38</text>
<text x="81.5" y="93.7">40</text>
</g>
<g font-size="3.2" fill="#000080">
<text x="118.5" y="21.7">2.54-2*20</text>
<text x="128.2" y="18.8">U3</text>
<text x="202.8" y="21.7">2.54-2*20</text>
<text x="202.8" y="18.8">U6</text>
<text x="289.3" y="41.9">100nF</text>
<text x="289.3" y="38.7">C1</text>
<text x="305.2" y="41.9">1uF</text>
<text x="305.2" y="38.7">C2</text>
<text x="344" y="41.9">100nF</text>
<text x="344" y="38.7">C3</text>
<text x="359.8" y="41.9">1uF</text>
<text x="359.8" y="38.7">C4</text>
<text x="30.5" y="93.9">U1</text>
<text x="30.5" y="96.8">RPI3B SHIELD NO PADS</text>
<text x="294" y="102.8">H5</text>
<text x="294.2" y="106.4">PZ254V-11-04P_C2691448</text>
<text x="338.1" y="102.8">H6</text>
<text x="338.3" y="106.4">PZ254V-11-04P_C2691448</text>
<text x="53.1" y="131.1">J1</text>
<text x="173" y="131.1">J2</text>
<text x="36.1" y="134.6">Header-Female-2.54_1x10</text>
<text x="157.9" y="134.6">Header-Female-2.54_1x10</text>
<text x="78.6" y="149.3">C691436</text>
<text x="78.6" y="146.3">H1</text>
<text x="97" y="148.7">MICRO-F9P-NO-PADS</text>
<text x="97" y="145.5">U2</text>
<text x="135.5" y="149.4">C691436</text>
<text x="144.7" y="146.2">H2</text>
<text x="351" y="203">1TS005A-2500-5001</text>
<text x="351" y="199.8">SW1</text>
<text x="306.2" y="208.6">USB1</text>
<text x="292.8" y="211.6">U-D-M5DD-Y-2</text>
<text x="56.1" y="245">U7</text>
<text x="191.9" y="244.7">PM254-2-02-Z-8.5</text>
<text x="191.9" y="241.4">U5</text>
<text x="56.1" y="248.2">PM254-2-02-Z-8.5</text>
<text x="152.4" y="255.3">PM254-2-02-Z-8.5</text>
<text x="152.4" y="252.1">U4</text>
</g>
<g font-size="3.2" fill="#00f">
<text x="116.2" y="26.6">2</text>
<text x="120.6" y="28">2</text>
<text x="131.3" y="28">1</text>
<text x="135.8" y="26.6">1</text>
<text x="197.3" y="26.6">1</text>
<text x="201.8" y="28">1</text>
<text x="212.5" y="28">2</text>
<text x="217" y="26.6">2</text>
<text x="116.2" y="33.7">6</text>
<text x="116.2" y="30.2">4</text>
<text x="120.6" y="35.1">6</text>
<text x="120.6" y="31.6">4</text>
<text x="131.3" y="35.1">5</text>
<text x="131.3" y="31.6">3</text>
<text x="135.8" y="33.7">5</text>
<text x="135.8" y="30.2">3</text>
<text x="197.3" y="33.7">5</text>
<text x="197.3" y="30.2">3</text>
<text x="201.8" y="35.1">5</text>
<text x="201.8" y="31.6">3</text>
<text x="212.5" y="35.1">6</text>
<text x="212.5" y="31.6">4</text>
<text x="217" y="33.7">6</text>
<text x="217" y="30.2">4</text>
<text x="114.1" y="40.7">10</text>
<text x="116.2" y="37.2">8</text>
<text x="120.6" y="38.6">8</text>
<text x="131.3" y="38.6">7</text>
<text x="135.8" y="40.7">9</text>
<text x="135.8" y="37.2">7</text>
<text x="197.3" y="40.7">9</text>
<text x="197.3" y="37.2">7</text>
<text x="201.8" y="38.6">7</text>
<text x="212.5" y="38.6">8</text>
<text x="217" y="40.7">10</text>
<text x="217" y="37.2">8</text>
<text x="114.1" y="47.8">14</text>
<text x="114.1" y="44.3">12</text>
<text x="120.6" y="45.7">12</text>
<text x="120.6" y="42.2">10</text>
<text x="129.3" y="45.7">11</text>
<text x="131.3" y="42.2">9</text>
<text x="135.8" y="47.8">13</text>
<text x="135.8" y="44.3">11</text>
<text x="195.3" y="47.8">13</text>
<text x="195.3" y="44.3">11</text>
<text x="201.8" y="45.7">11</text>
<text x="201.8" y="42.2">9</text>
<text x="210.5" y="45.7">12</text>
<text x="210.5" y="42.2">10</text>
<text x="217" y="47.8">14</text>
<text x="217" y="44.3">12</text>
<text x="114.1" y="51.3">16</text>
<text x="120.6" y="52.7">16</text>
<text x="120.6" y="49.2">14</text>
<text x="129.3" y="52.7">15</text>
<text x="129.3" y="49.2">13</text>
<text x="135.8" y="51.3">15</text>
<text x="195.3" y="51.3">15</text>
<text x="201.8" y="52.7">15</text>
<text x="201.8" y="49.2">13</text>
<text x="210.5" y="52.7">16</text>
<text x="210.5" y="49.2">14</text>
<text x="217" y="51.3">16</text>
<text x="114.1" y="58.4">20</text>
<text x="114.1" y="54.9">18</text>
<text x="120.6" y="59.8">20</text>
<text x="120.6" y="56.3">18</text>
<text x="129.3" y="59.8">19</text>
<text x="129.3" y="56.3">17</text>
<text x="135.8" y="58.4">19</text>
<text x="135.8" y="54.9">17</text>
<text x="195.3" y="58.4">19</text>
<text x="195.3" y="54.9">17</text>
<text x="201.8" y="59.8">19</text>
<text x="201.8" y="56.3">17</text>
<text x="210.5" y="59.8">20</text>
<text x="210.5" y="56.3">18</text>
<text x="217" y="58.4">20</text>
<text x="217" y="54.9">18</text>
<text x="114.1" y="65.4">24</text>
<text x="114.1" y="61.9">22</text>
<text x="120.6" y="63.3">22</text>
<text x="129.3" y="63.3">21</text>
<text x="135.8" y="65.4">23</text>
<text x="135.8" y="61.9">21</text>
<text x="195.3" y="65.4">23</text>
<text x="195.3" y="61.9">21</text>
<text x="201.8" y="63.3">21</text>
<text x="210.5" y="63.3">22</text>
<text x="217" y="65.4">24</text>
<text x="217" y="61.9">22</text>
<text x="114.1" y="69">26</text>
<text x="120.6" y="70.4">26</text>
<text x="120.6" y="66.9">24</text>
<text x="129.3" y="70.4">25</text>
<text x="129.3" y="66.9">23</text>
<text x="135.8" y="69">25</text>
<text x="195.3" y="69">25</text>
<text x="201.8" y="70.4">25</text>
<text x="201.8" y="66.9">23</text>
<text x="210.5" y="70.4">26</text>
<text x="210.5" y="66.9">24</text>
<text x="217" y="69">26</text>
<text x="114.1" y="76">30</text>
<text x="114.1" y="72.5">28</text>
<text x="120.6" y="77.4">30</text>
<text x="120.6" y="73.9">28</text>
<text x="129.3" y="77.4">29</text>
<text x="129.3" y="73.9">27</text>
<text x="135.8" y="76">29</text>
<text x="135.8" y="72.5">27</text>
<text x="195.3" y="76">29</text>
<text x="195.3" y="72.5">27</text>
<text x="201.8" y="77.4">29</text>
<text x="201.8" y="73.9">27</text>
<text x="210.5" y="77.4">30</text>
<text x="210.5" y="73.9">28</text>
<text x="217" y="76">30</text>
<text x="217" y="72.5">28</text>
<text x="114.1" y="83.1">34</text>
<text x="114.1" y="79.6">32</text>
<text x="120.6" y="81">32</text>
<text x="129.3" y="81">31</text>
<text x="135.8" y="83.1">33</text>
<text x="135.8" y="79.6">31</text>
<text x="195.3" y="83.1">33</text>
<text x="195.3" y="79.6">31</text>
<text x="201.8" y="81">31</text>
<text x="210.5" y="81">32</text>
<text x="217" y="83.1">34</text>
<text x="217" y="79.6">32</text>
<text x="114.1" y="86.6">36</text>
<text x="120.6" y="88">36</text>
<text x="120.6" y="84.5">34</text>
<text x="129.3" y="88">35</text>
<text x="129.3" y="84.5">33</text>
<text x="135.8" y="86.6">35</text>
<text x="195.3" y="86.6">35</text>
<text x="201.8" y="88">35</text>
<text x="201.8" y="84.5">33</text>
<text x="210.5" y="88">36</text>
<text x="210.5" y="84.5">34</text>
<text x="217" y="86.6">36</text>
<text x="114.1" y="93.7">40</text>
<text x="114.1" y="90.1">38</text>
<text x="120.6" y="95.1">40</text>
<text x="120.6" y="91.5">38</text>
<text x="129.3" y="95.1">39</text>
<text x="129.3" y="91.5">37</text>
<text x="135.8" y="93.7">39</text>
<text x="135.8" y="90.1">37</text>
<text x="195.3" y="93.7">39</text>
<text x="195.3" y="90.1">37</text>
<text x="201.8" y="95.1">39</text>
<text x="201.8" y="91.5">37</text>
<text x="210.5" y="95.1">40</text>
<text x="210.5" y="91.5">38</text>
<text x="217" y="93.7">40</text>
<text x="217" y="90.1">38</text>
<text x="296.5" y="113.1">1</text>
<text x="300" y="111.3">1</text>
<text x="340.6" y="113.1">1</text>
<text x="344.1" y="111.3">1</text>
<text x="296.5" y="116.6">2</text>
<text x="300" y="114.8">2</text>
<text x="300" y="118.4">3</text>
<text x="340.6" y="116.6">2</text>
<text x="344.1" y="114.8">2</text>
<text x="344.1" y="118.4">3</text>
<text x="296.5" y="120.1">3</text>
<text x="296.5" y="123.6">4</text>
<text x="300" y="121.9">4</text>
<text x="340.6" y="120.1">3</text>
<text x="340.6" y="123.6">4</text>
<text x="344.1" y="121.9">4</text>
<text x="39.9" y="141.6" transform="rotate(-90 39.9 141.6)">10</text>
<text x="43.4" y="141.6" transform="rotate(-90 43.4 141.6)">9</text>
<text x="46.9" y="141.6" transform="rotate(-90 46.9 141.6)">8</text>
<text x="50.4" y="141.6" transform="rotate(-90 50.4 141.6)">7</text>
<text x="54" y="141.6" transform="rotate(-90 54 141.6)">6</text>
<text x="57.5" y="141.6" transform="rotate(-90 57.5 141.6)">5</text>
<text x="61" y="141.6" transform="rotate(-90 61 141.6)">4</text>
<text x="64.6" y="141.6" transform="rotate(-90 64.6 141.6)">3</text>
<text x="68.1" y="141.6" transform="rotate(-90 68.1 141.6)">2</text>
<text x="71.6" y="141.6" transform="rotate(-90 71.6 141.6)">1</text>
<text x="159.8" y="141.6" transform="rotate(-90 159.8 141.6)">10</text>
<text x="163.3" y="141.6" transform="rotate(-90 163.3 141.6)">9</text>
<text x="166.9" y="141.6" transform="rotate(-90 166.9 141.6)">8</text>
<text x="170.4" y="141.6" transform="rotate(-90 170.4 141.6)">7</text>
<text x="173.9" y="141.6" transform="rotate(-90 173.9 141.6)">6</text>
<text x="177.4" y="141.6" transform="rotate(-90 177.4 141.6)">5</text>
<text x="181" y="141.6" transform="rotate(-90 181 141.6)">4</text>
<text x="184.5" y="141.6" transform="rotate(-90 184.5 141.6)">3</text>
<text x="188" y="141.6" transform="rotate(-90 188 141.6)">2</text>
<text x="191.6" y="141.6" transform="rotate(-90 191.6 141.6)">1</text>
<text x="77.2" y="153.6">1</text>
<text x="80.7" y="155.4">1</text>
<text x="124.6" y="155.4">NC</text>
<text x="130.7" y="153.6">20</text>
<text x="142.8" y="155.4">10</text>
<text x="148.3" y="153.6">10</text>
<text x="77.2" y="157.2">2</text>
<text x="77.2" y="160.7">3</text>
<text x="80.7" y="158.9">2</text>
<text x="96.6" y="157.2">2</text>
<text x="96.6" y="160.7">3</text>
<text x="100.1" y="158.9">TX1</text>
<text x="117.4" y="158.9">EXTINT</text>
<text x="130.7" y="160.7">18</text>
<text x="130.7" y="157.2">19</text>
<text x="144.8" y="158.9">9</text>
<text x="148.3" y="160.7">8</text>
<text x="148.3" y="157.2">9</text>
<text x="77.2" y="164.2">4</text>
<text x="77.2" y="167.7">5</text>
<text x="80.7" y="162.5">3</text>
<text x="80.7" y="166">4</text>
<text x="96.6" y="164.2">4</text>
<text x="96.6" y="167.7">5</text>
<text x="100.1" y="162.5">RX1</text>
<text x="100.1" y="166">NC</text>
<text x="117.5" y="162.5">RTKFIX</text>
<text x="122.4" y="166">SDA</text>
<text x="130.7" y="167.7">16</text>
<text x="130.7" y="164.2">17</text>
<text x="144.8" y="166">7</text>
<text x="144.8" y="162.5">8</text>
<text x="148.3" y="167.7">6</text>
<text x="148.3" y="164.2">7</text>
<text x="77.2" y="171.3">6</text>
<text x="80.7" y="169.5">5</text>
<text x="80.7" y="173">6</text>
<text x="96.6" y="171.3">6</text>
<text x="100.1" y="169.5">RESET</text>
<text x="100.1" y="173">V_USB</text>
<text x="122.8" y="169.5">RX2</text>
<text x="124.6" y="173">NC</text>
<text x="130.7" y="171.3">15</text>
<text x="144.8" y="173">5</text>
<text x="144.8" y="169.5">6</text>
<text x="148.3" y="171.3">5</text>
<text x="77.2" y="174.8">7</text>
<text x="77.2" y="178.3">8</text>
<text x="80.7" y="176.6">7</text>
<text x="96.6" y="174.8">7</text>
<text x="96.6" y="178.3">8</text>
<text x="100.1" y="176.6">USB+</text>
<text x="116.5" y="176.6">V_BCKP</text>
<text x="130.7" y="178.3">13</text>
<text x="130.7" y="174.8">14</text>
<text x="144.8" y="176.6">4</text>
<text x="148.3" y="178.3">3</text>
<text x="148.3" y="174.8">4</text>
<text x="75.2" y="185.4">10</text>
<text x="77.2" y="181.9">9</text>
<text x="80.7" y="180.1">8</text>
<text x="80.7" y="183.6">9</text>
<text x="96.6" y="181.9">9</text>
<text x="100.1" y="180.1">USB-</text>
<text x="100.1" y="183.6">SCL</text>
<text x="123.1" y="183.6">TX2</text>
<text x="123.2" y="180.1">TPS</text>
<text x="130.7" y="181.9">12</text>
<text x="144.8" y="183.6">2</text>
<text x="144.8" y="180.1">3</text>
<text x="148.3" y="185.4">1</text>
<text x="148.3" y="181.9">2</text>
<text x="80.7" y="187.1">10</text>
<text x="144.8" y="187.1">1</text>
<text x="283.6" y="214" transform="rotate(-90 283.6 214)">7</text>
<text x="352.5" y="210.1">1</text>
<text x="368.7" y="210.1">2</text>
<text x="285" y="220.4" transform="rotate(-90 285 220.4)">EP</text>
<text x="288.6" y="220.3">VBUS</text>
<text x="299.9" y="218.9">1</text>
<text x="292.4" y="227.4">D+</text>
<text x="293.5" y="223.8">D-</text>
<text x="299.9" y="222.4">2</text>
<text x="299.9" y="226">3</text>
<text x="352.5" y="224.2">3</text>
<text x="368.7" y="224.2">4</text>
<text x="293.6" y="230.9">ID</text>
<text x="299.9" y="229.5">4</text>
<text x="299.9" y="233">5</text>
<text x="285" y="236.2" transform="rotate(-90 285 236.2)">EP</text>
<text x="290.1" y="234.4">GND</text>
<text x="283.6" y="240.7" transform="rotate(-90 283.6 240.7)">6</text>
<text x="144.3" y="247.3" transform="rotate(-90 144.3 247.3)">2</text>
<text x="147.8" y="247.3" transform="rotate(-90 147.8 247.3)">4</text>
<text x="188.3" y="248.9">4</text>
<text x="191.8" y="250.6">43</text>
<text x="197.7" y="248.9">3</text>
<text x="52.5" y="252.4">1</text>
<text x="52.5" y="255.9">3</text>
<text x="56" y="254.2">12</text>
<text x="56" y="257.7">34</text>
<text x="61.9" y="255.9">4</text>
<text x="61.9" y="252.4">2</text>
<text x="144.3" y="256.7" transform="rotate(-90 144.3 256.7)">1</text>
<text x="146" y="253.2" transform="rotate(-90 146 253.2)">12</text>
<text x="147.8" y="256.7" transform="rotate(-90 147.8 256.7)">3</text>
<text x="149.6" y="253.2" transform="rotate(-90 149.6 253.2)">34</text>
<text x="188.3" y="252.4">2</text>
<text x="191.8" y="254.2">21</text>
<text x="197.7" y="252.4">1</text>
</g>
<g font-size="3.2" fill="#f00">
<text x="96.6" y="153.6">1</text>
<text x="100.1" y="155.4">VCC</text>
</g>
<g font-size="3.2">
<text x="94.6" y="185.4">10</text>
<text x="130.7" y="185.4">11</text>
<text x="100.1" y="187.1">GND</text>
<text x="121.9" y="187.1">GND</text>
</g>
</svg>
